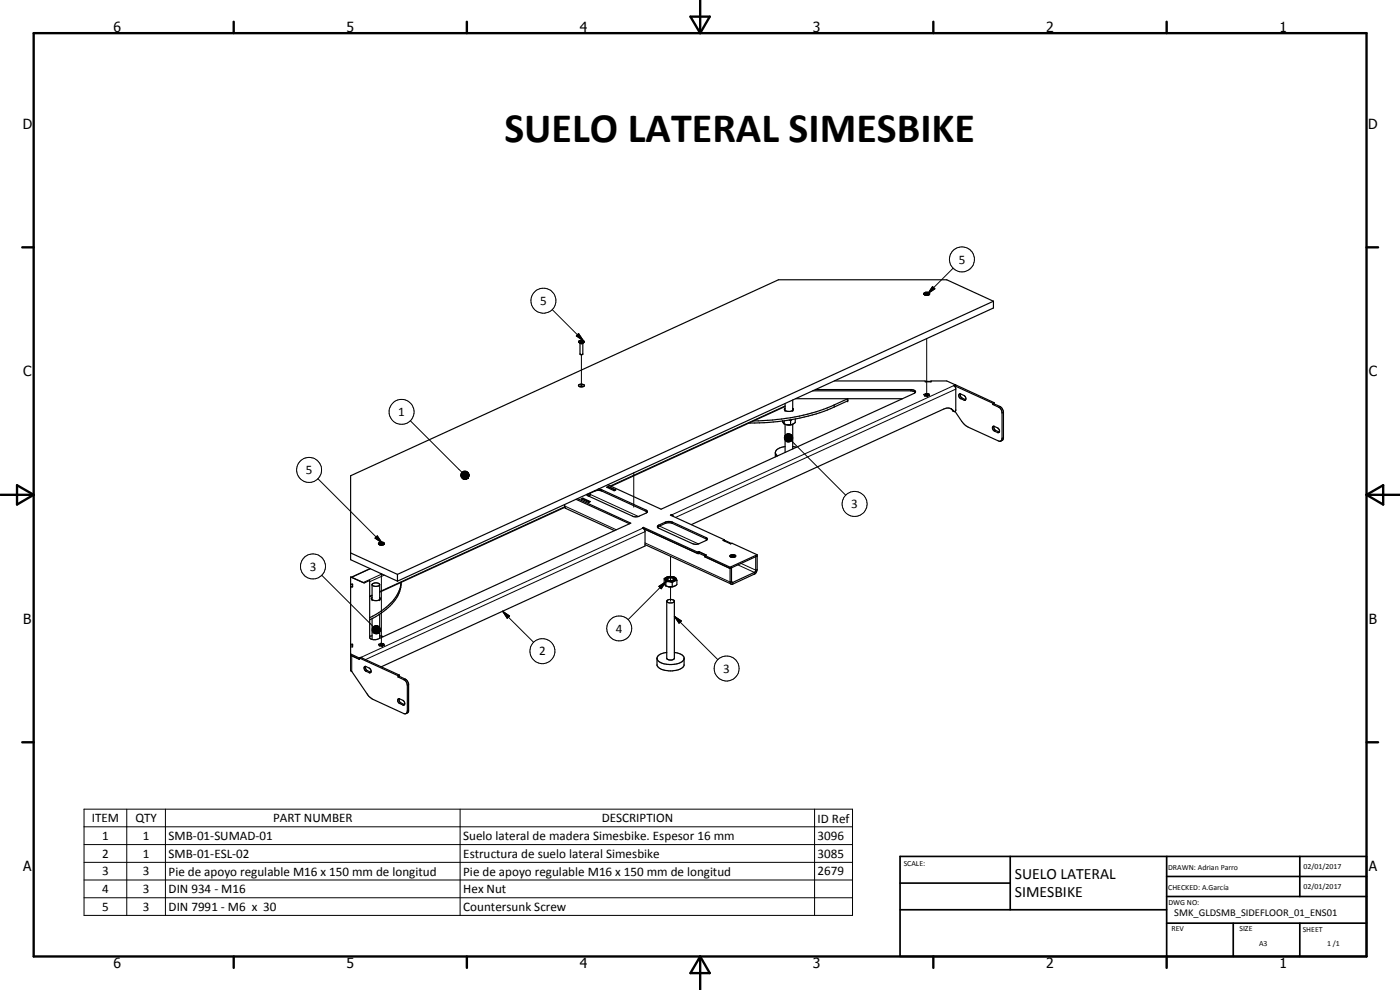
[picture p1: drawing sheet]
<svg xmlns="http://www.w3.org/2000/svg" width="420mm" height="297mm" viewBox="0 0 420 297" stroke-linecap="round" stroke-linejoin="round" font-family="sans-serif">
<g fill="none" stroke="#000" stroke-width=".3">
<path d="M165.7 92.9l9.4 9.3M279.9 86l.7 .7-2.1 1.4zM286 80.5l-7.5 7.6M173.6 100.1l1.5 2.1-2.1-1.4zM174.5 106.4v9.7M254.3 119.7v.6M273.3 116.9v.4M278.1 101.6v16.4M286.2 115.7l-84.6 38.8v.2M286.8 116.8l-84 38.4M288.7 119.4l-.4 .2M289.7 119.9l-.4 .2"/>
<path d="M123.1 126.2l15.5 15.5M225.1 126.8v.1M235.6 121.8l-52.4 24M235.8 130.5l-.3 .5zM235.8 130.5l-.4 .7zM235.8 130.5l-.4 1zM235.8 130.5l-.3 1.2zM235.8 130.5l-.2 1.5zM235.8 130.5l-.1 1.7-.1-.2zM235.8 130.5l.1 1.9-.2-.2zM235.8 130.5l.4 2-.3-.1zM235.8 130.5l.6 2.1-.2-.1z"/>
<path d="M235.8 130.5l.9 2.1h-.3zM235.8 130.5l1.2 2.1h-.3zM235.8 130.5l1.4 2-.2 .1zM235.8 130.5l1.6 1.9-.2 .1zM235.8 130.5l1.8 1.7-.2 .2zM235.8 130.5l2 1.5-.2 .2zM235.8 130.5l2.1 1.2-.1 .3zM235.8 130.5l2.1 .9v.3zM235.8 130.5l2.1 .6v.3zM235.8 130.5l2 .4 .1 .2zM235.8 130.5l1.9 .2 .1 .2zM235.8 130.5h1.7l.2 .2z"/>
<path d="M235.8 130.5l1.5-.2 .2 .2zM235.8 130.5l1.5-.2zM235.8 130.5l1.2-.3zM235.8 130.5l1-.3zM235.8 130.5l.7-.3zM235.8 130.5l.5-.3zM235.8 130.5l.2-.2zM237.6 132.3l16.2 16.3M250.3 121.5v.6M286 123.3l.3 .1M298.8 129.2l-.4 .1M299.8 129.6l-.4 .2"/>
<path d="M300.1 122l-.4 .2M301.1 123.7l-.4 .2M301.1 131.3l-.4 .2M95.4 143.6l19.3 19.3M138.2 142.5l2.2 1-2.1-.7zM138.3 142.8l2.1 .7-2-.4zM138.3 142.3l2.1 1.2-2.2-1zM138.4 142l2 1.5-2.1-1.2zM138.4 143.1l2 .4-1.9-.2zM138.5 143.3l1.9 .2h-1.7zM138.5 141.8l.3-.2 1.6 1.9zM138.5 141.8l1.9 1.7-2-1.5z"/>
<path d="M138.7 143.5h1.7l-1.5 .2zM138.8 141.6l.2-.1 1.4 2zM138.9 143.7l1.5-.2zM139 141.5l.2-.1 1.2 2.1zM139.1 143.8l1.3-.3zM139.2 141.4h.3l.9 2.1zM139.4 143.8l1-.3zM139.5 141.4h.3l.6 2.1zM139.7 143.8l.7-.3zM139.8 141.4h.2l.4 2.1zM139.9 143.8l.5-.3zM140 141.4l.2 .2 .2 1.9z"/>
<path d="M140.2 143.6l.2-.1zM140.2 141.6l.3 .1-.1 1.8zM140.5 141.7l.1 .3-.2 1.5zM140.6 142l.1 .2-.3 1.3zM140.7 143l-.3 .5zM140.7 142.7l-.3 .8zM140.7 142.2l-.3 1.3zM140.8 142.5l-.4 1zM169.4 151.8l15.6 7.2M169.4 152.1l-55.5 25.4M176.6 148.1v.2M177.1 148.6l-.5 .2"/>
<path d="M177.1 148.3l14.5 6.7M178.6 147.2v.1M180.6 146.9v.4M190.2 141.9v10.3M192.9 158.5l-84.5 38.7M193.6 159.5l-83.9 38.4M193.9 153v.4M197.7 157.6v.3M197.9 157.9l11.7 5.3M199.7 156.6v.4M201.7 156.6v.4M96.6 172.6l15.4 15.4"/>
<path d="M111.2 170.6l-5.7 2.6M111.7 178.6l-.8 .3M112.6 161.5l.6-.7 1.5 2.1zM113.2 160.8l1.5 2.1-2.1-1.4zM114.5 172.2v20.8M114.6 172.2l-5.6 2.6M115.3 172.6l-4.4 1.9M193.6 162.9l25.5 11.7 .4-.2M197.7 175.9l2.1-1.4-1.4 2.2zM199.8 174.5l-11.3 11.4M201.2 166.9v7.3M201.2 176.1v4.3"/>
<path d="M211.9 161.3v.4M219.5 174.5l.4 .3v.5M221.4 169.5l5 2.2v.6M222.4 169l4.4 2.1 .4-.2M105.6 196.8v4.7M111.7 188.9l2.1 .9-2.1-.7zM111.7 189.1l2.1 .7-2.1-.4zM111.7 188.6l2.1 1.2-2.1-.9zM111.7 189.4l2.1 .4-1.9-.1zM111.8 188.4l2 1.4-2.1-1.2zM111.9 189.7l1.9 .1-1.7 .1zM111.9 188.1l.2-.1 1.7 1.8z"/>
<path d="M111.9 188.1l1.9 1.7-2-1.4zM112.1 189.9l1.7-.1-1.5 .2zM112.1 188l.2-.2 1.5 2zM112.3 190l1.5-.2zM112.3 187.8l.3-.1 1.2 2.1zM112.6 190.1l1.2-.3zM112.6 187.7h.2l1 2.1zM112.8 190.2l1-.4zM112.8 187.7h.3l.7 2.1zM113.1 190.2l.7-.4zM113.1 187.7l.3 .1 .4 2zM113.3 190.1l.5-.3z"/>
<path d="M113.4 187.8l.2 .1 .2 1.9zM113.6 190l.2-.2zM113.6 187.9l.2 .2v1.7zM113.8 188.1l.2 .2-.2 1.5zM114 188.3l-.2 1.5zM114.1 189.4l-.3 .4zM114.1 188.6l-.3 1.2zM114.1 189.1l-.3 .7zM114.1 188.8l-.3 1zM150.8 183.4l2.1 1.4-.7 .7zM150.8 183.4l9.3 9.3M202.4 184.9l2.1 1.4-.7 .7z"/>
<path d="M202.4 184.9l13 13M110.2 201.2l-.4 .2M111.2 201.7l-.4 .1M120.3 210.9l-.4 .2M121.3 211.4l-.4 .1M121.6 203.8l-.4 .2M122.6 205.5l-.4 .2M122.6 213.1l-.4 .2M25.2 242.8h230.7v31.9h-230.7zM25.2 248.1h230.7M25.2 253.4h230.7M25.2 258.7h230.7"/>
<path d="M38 242.8v31.9M49.6 242.8v31.9M138.1 242.8v31.9M244.5 242.8v31.9M25.2 264h230.7M25.2 269.4h230.7"/>
<circle cx="288.7" cy="77.8" r="3.8"/>
<circle cx="163.1" cy="90.2" r="3.8"/>
<circle cx="120.5" cy="123.6" r="3.8"/>
<circle cx="92.8" cy="141" r="3.7"/>
<circle cx="256.5" cy="151.2" r="3.8"/>
<circle cx="93.9" cy="169.9" r="3.7"/>
<circle cx="162.8" cy="195.4" r="3.8"/>
<circle cx="185.8" cy="188.6" r="3.7"/>
<circle cx="218.1" cy="200.6" r="3.7"/>
</g>
<g fill="none" stroke="#000" stroke-width=".35">
<path d="M277.3 88.1a1.11 1.11 0 0 0 1.6 0M277.3 88l.1 .4M277.4 88.4l1.4 .1M277.4 88.4l.3 .1M278 87.9l-.2 .1 .4 .2 .3-.1-.2-.2M278 87.9v.3M278 87.9h.3M278.3 87.9v.2M278.7 88.4l-1 .1M278.8 88.4l-.2 .1M278.8 88.4h-.1M278.9 88l-.1 .5"/>
<path d="M278.9 88a1.03 1.03 0 0 0-1.7 .2l.2 .2M278.9 88l-.1 .4M298.1 90.4l-14-6.5h-50.5l-128.4 58.8v25.2l14.1 6.5M298.1 90.4l-178.8 81.9M298.1 90.4v2l-178.8 82M173.7 115.5l.1-.1a1.29 1.29 0 0 1 1.6 .3 1.06 1.06 0 0 1-1.8-.1zM173.7 102.5a.92 .92 0 0 1 1.6 .2l-.1 .1M173.7 102.5l.7 .3h.6l.3-.3M173.7 102.5l.1 .3M173.8 102.8l.6 .3 .5-.1M173.8 102.8l.7 .2 .7-.2M174 116l.5-.2 .5 .2"/>
<path d="M174.1 103l.1 3.3M174.2 106.3l.2 .1M174.4 102.3l-.2 .1 .1 .2h.3l.1-.2M174.4 102.3v.3M174.4 102.3l.3 .1M174.7 102.4v.1M174.9 106.3l-.3 .1M174.9 103v3.3h-.7M175.2 102.8l-.3 .2M238.8 119.6h32M243.9 117.3h29.7l1.1 .4M244.7 116.9h28.9a.9 .9 0 0 1 1.1 .8"/>
<path d="M250.4 114.3h27.3v.3h1.7v-.3h4.7l2.7 1.2-.6 .2 .6 .8v6.8l-.3 .2-.9-.8M274.7 117.7l-76.3 35.1-16-7.3M277.5 118.7l.8 .2M277.7 118.4l.6-.1 .2 .2-.5 .2zM277.9 114.6h1.4M279 118.6l-.2-.4-.9-.1-.7 .3 .3 .3M279 118.6l-.7 .3M286.4 115.7l11.6 5.3M286.4 115.7l.4-.2 11.6 5.3M286.4 115.7v.1M288.2 118.2a.79 .79 0 0 0-.5 .8 .79 .79 0 0 0 .6 .6l1.2 .5 .3-.2M288.2 118.2l1.1 .5a1.09 1.09 0 0 1 .5 1.2"/>
<path d="M288.2 118.2a1.14 1.14 0 0 0 .5 1.2l1.1 .5M226.1 126.3a62.4 62.4 0 0 0 23.2-4.3l5.2-2.4-.1 .7-5.1 2.3a57.4 57.4 0 0 1-14.5 3.7M232.7 136l.6 .8M234.8 126.3l-5.5 .5-4.6 .1M234.9 126.3l.5 .9M235.4 127.2l.9 .3M235.4 126.2v1M235.6 123.1a2.08 2.08 0 0 0 2.3 0M235.6 122.5l-.2 .2 .2 .4M235.6 122l-52.3 23.9M235.6 134a2.81 2.81 0 0 0-2.9 1.8v1.3M235.6 121.1v2"/>
<path d="M235.6 127.3v8.5M236 127.4l.3 .1M236.8 126l.5 .2M237.3 127.4l-1 .1M237.3 127.4h.1M237.3 126.2v1.2M237.5 127.4l-1.2 .1M237.6 127.4h-.1M237.7 125.9l-.4 .3M237.9 122.5l.2 .2-.2 .4M237.9 134l1.1 .2M237.9 120v3.1"/>
<path d="M237.9 127.3v7.4M238.7 125.7v1.1l-1.3 .6M285.2 122.6l.3 .1M285.5 122.7l.9 .8M285.6 122.7l-.9-.3-1.5 .3-75.7 34.7M298 121v.4M298 121.4l2.1 1 .5 1 .1 8.1-.3 .8M298 127.9l1.4 .5a.72 .72 0 0 1 .6 .7 .72 .72 0 0 1-.6 .7l-1.4-.9-.2-.3zM298.3 127.9l.1 .9 1.5 .8M298.4 120.8l-.4 .2M298.4 121.2l-.4 .2M298.4 120.8v.4"/>
<path d="M298.4 121.2l1.7 .8 1 1.2v8.1a1.06 1.06 0 0 1-1.4 1l-9.9-4.6-1.2-1.3-2-3M169.4 151.4l.1 .8 .2 .3 14.7 6.7M169.5 152.2l-55.6 25.5M172.9 149.8l16 7.3M173.3 149.6l16 7.4-75.9 34.8a2.01 2.01 0 0 1-2.5-.5v-17.1l-1.6 .7-4.1-1.8v28.1l5.8 8 1 .7 9.2 4.2a.75 .75 0 0 0 1-.8v-8.2l-.8-1.1-1.9-.9M174.9 149.5l2.3 1-.6 .2M174.9 149.5v.1M174.9 149.5l-.5 .2 2.2 1M174.9 149.6l2 1M174.9 149.6l-.3 .2M176.1 148.3v.2M176.1 148.5l14 6.5h1.5l2.7-1.4"/>
<path d="M176.2 148.5l2.6-1.3h1.6l13.8 6.5M176.9 150.6h.1M176.9 150.6l-.3 .1M176.9 148.8l-.1 .1M177.1 148l-.3 .9M179.5 146.7l1.1 .2 13.3 6.1 .4 .6M182.1 146.2l.5-.2 2.2 1-.5 .2zM182.6 146v.1M182.6 146.1l2 1M182.6 146.1l-.4 .2M184.6 147.1h.1M184.6 147.1l-.3 .1"/>
<path d="M193.1 158.2l16.2 7.5M193.1 158.2v.3M193.1 158.2l-.3 .2 .3 .1M193.1 158.5l.1 .2M193.2 158.7l16.1 7.3M193.2 158.7l16.3 7.5v-.3M193.2 158.7l.4 .6v4.5l-79.2 36.3M197.3 158.2l2.6-1.3h1.6l10.7 5M197.4 157.8l2.3-1.2 1.6-.1 10.6 4.8a.45 .45 0 0 1 .4 .4 .45 .45 0 0 1-.4 .5l-2.3 1h-1.5l-10.6-4.8-.2-.2zM201.5 154.4l-.3 .2 16.2 7.4M201.5 154.4l.6 .5M201.5 154.4v.3"/>
<path d="M105.2 175.3h.6v.8h-.6M105.2 175.4h.6M105.2 165.9l14.1 6.4M105.5 173.2l3.5 1.6M111.1 170.6l-5.7 2.6M111.7 179.3a.55 .55 0 0 0-.1 .7 .55 .55 0 0 0 .7 .2 1.42 1.42 0 0 0 1.8-.7l-.2-.2M111.7 178.7l-.8 .4M111.7 175.5a1.62 1.62 0 0 0 2.2 0M111.7 180v-4.6a1.53 1.53 0 0 1 2.2 0v4.6M113.7 162.9l.1 .4M113.8 163.3l.1 .1M113.8 163.3l.2 .2"/>
<path d="M114 163.5h.9M114.4 162.9l-.2 .2h.6l-.1-.2M114.4 162.9v.2M114.4 162.9h.3M114.7 162.9v.2M115.2 163.3l-1.3 .1M115.2 163.3l-.2 .2M115.3 163.1l-.5 .3-1.1-.3M115.3 162.9v.3l-.4 .3M115.3 162.9a.99 .99 0 0 0-1.7 .3l.3 .2M115.3 162.9l-.1 .4M119.3 172.3v2.1"/>
<path d="M120.3 174.8a11.9 11.9 0 0 1-5.8 8.5l-3.6 2M120.4 174.8a11.6 11.6 0 0 1-6 9.2l-3.5 2M193.6 163.4l25.9 11.9M199.3 173.7v1.2l.5 .9M199.3 173.7l.5 .8M199.8 175.8l.8 .2M199.8 174.5h1.2l.7 .3M199.8 174.5v1.3M199.9 173.3l-.6 .4M200.4 173.1l.9-.1 1.1 .2M200.4 173.1l-.4 .2M200.4 176h.1"/>
<path d="M200.5 176h1.5M200.5 173.1h-.1M200.6 174.2a.46 .46 0 0 1-.5-.5 .46 .46 0 0 1 .5-.4 1.14 1.14 0 0 1 1.7 .6l-.4 .3M201.7 176h.3M201.7 176l-.2 .1M201.7 174.8v1.2M201.9 174.1l-.2 .1M202 173.1h.3M202.1 174a.46 .46 0 0 0 0-.6 .46 .46 0 0 0-.6 0h-.9l-.3 .5 .6 .3h1M202.1 176h-.1M202.3 173.1l.5 .4 .3 .7M202.4 173.2a.63 .63 0 0 1 .4 .8 .63 .63 0 0 1-.8 .4h-1.2a.78 .78 0 0 1-.8-.2 .78 .78 0 0 1-.2-.8l.2-.1"/>
<path d="M203.1 174.2v1.2l-1.1 .6M203.1 174.2l-1.4 .6M209.3 165.7v.3M209.5 165.9l-.2 .1M209.5 165.9l.5-.2 1.9 .9M209.5 165.9l2 .9M209.8 165.5l2.2 1-.4 .2M209.8 165.5v.3M209.8 165.5l-.5 .2M211.5 166.8h.1M211.5 167l7.6 3.6M211.5 166.8v.2"/>
<path d="M211.5 167h.1M211.6 166.7v.4l7.5 3.5M211.6 166.7l7.5 3.5M217.3 162.3l.3-.1 1.9 .9M217.4 162l-.4 .1 2.3 1.1 .4-.2 7.5 3.5M217.4 162v.3M219.1 170.6l8.1-3.8-.4 .2v4.1l-.2 .5-6.7 3.2-.4-.3v-4.2zM219.1 167l.5-.2 1.1 .2M219.1 167l.8 .3 .6-.2M219.1 167l-.1-.2a1.06 1.06 0 0 1 1.8 .1l-.3 .2M219.4 167.1l.5-.2 .6 .2M227.2 166.5v4.4l-.4 1.1-7.1 3.3-.4-.2-.2-.5v-4.4"/>
<path d="M227.2 166.5l-8.1 3.7M105.2 196.6l2.7 1.2M105.2 196.2l2.7 1.2M105.2 193.3h.6v.8h-.6M105.2 193.5h.6M105.6 196.8l2.3 1M107.9 197.4v.4M107.9 197.8h.1M107.9 197.4l.4-.1 11.6 5.3M107.9 197.4l11.6 5.3M108.4 197.2l-.5 .2M108.4 197.2l.3 .2"/>
<path d="M108.4 197.2v.1M109.7 199.9l.1 .9 1.5 .9M111.7 185.6v6.3M111.7 190.8l-.8 .1M113.8 193.7l.9 .1M113.9 184.3v7.2M113.9 190.8l1.1 .2M114.1 193.3h.8a.4 .4 0 0 1-.4 .3 .4 .4 0 0 1-.4-.3zM115.3 193.5l-.2-.4-.9-.1-.6 .3 .2 .4M115.3 193.5l-.6 .3M197.2 197.6a2.78 2.78 0 0 0 2.9 1.7 5.3 5.3 0 0 0 5.2-1.4v-.3M200.1 180.4l.8 .5 1-.1 .5-.4"/>
<path d="M200.1 195.7a3 3 0 0 0-2.9 1.7v2.2a3.8 3.8 0 0 0 3.5 1.7 5.2 5.2 0 0 0 4.5-1.4l.1-2.5a3 3 0 0 0-2.9-1.7M200.3 180.1l1.3-.2 .8 .4v17.2a1.5 1.5 0 0 1-2.3 0v-17.2zM109.3 200.1l.4-.2 1.1 .5a.72 .72 0 0 1 .6 .7 .72 .72 0 0 1-.6 .7l-1-.4a1.09 1.09 0 0 1-.5-1.3zM119.4 209.8l.4-.2 1.1 .5a.71 .71 0 0 1 .6 .7 .71 .71 0 0 1-.6 .7l-1.2-.6-.3-.4zM119.5 202.7v.4M119.8 209.7a1.02 1.02 0 0 0 .5 1.2l1.1 .5M119.9 202.6v.3M119.9 202.6l-.4 .1M119.9 202.9l-.4 .2M119.9 202.9l1.9 1 .8 1.1v8.4l-.2 .5-.6 .2"/>
</g>
<g fill="#000">
<circle cx="278.3" cy="118.9" r=".18"/>
<circle cx="286.8" cy="115.5" r=".18"/>
<circle cx="234.9" cy="126.3" r=".18"/>
<circle cx="235.6" cy="123.1" r=".18"/>
<circle cx="237.9" cy="123.1" r=".18"/>
<circle cx="254.4" cy="120.3" r=".18"/>
<circle cx="105.2" cy="176.1" r=".18"/>
<circle cx="111.7" cy="179.9" r=".18"/>
<circle cx="113.9" cy="179.9" r=".18"/>
<circle cx="114.7" cy="193.8" r=".18"/>
</g>
<g fill="none" stroke="#000" stroke-width=".71">
<path d="M10.1 9.9h400v277.1h-400zM70.1 6.5v3.4M140.1 6.5v3.4M207.2 5h5.8l-2.9 4.9zM210.1 0v9.9M280.1 6.5v3.4M350.1 6.5v3.4M6.7 74.2h3.4M410.1 74.2h3.5M.1 148.5h10M5.1 145.6l5 2.9-5 2.9zM410.1 148.5h10"/>
<path d="M410.1 148.5l5-2.9v5.8zM6.7 222.7h3.4M410.1 222.7h3.5M70.1 287v3.4M140.1 287v3.4M210.1 287v10M210.1 287l2.9 5h-5.8zM280.1 287v3.4M350.1 287v3.4"/>
</g>
<path d="M270.1 257h140v30h-140zM303.2 257v16M350.1 257v30M390.1 257v12M270.1 265h33.1M270.1 273h80M350.1 277h60M350.1 269h60M350.1 263h60M370.1 277v10M390.1 277v10" fill="none" stroke="#000" stroke-width=".51"/>
<g fill="#000">
<path d="M279.9 86l.7 .7-2.1 1.4zM173.6 100.1l1.5 2.1-2.1-1.4zM235.8 130.5l-.3 .5zM235.8 130.5l-.4 .7zM235.8 130.5l-.4 1zM235.8 130.5l-.3 1.2zM235.8 130.5l-.2 1.5zM235.8 130.5l-.1 1.7-.1-.2zM235.8 130.5l.1 1.9-.2-.2zM235.8 130.5l.6 2.1-.2-.1zM235.8 130.5l.9 2.1h-.3zM235.8 130.5l1.2 2.1h-.3z"/>
<path d="M235.8 130.5l1.4 2-.2 .1zM235.8 130.5l1.6 1.9-.2 .1zM235.8 130.5l1.8 1.7-.2 .2zM235.8 130.5l2 1.5-.2 .2zM235.8 130.5l2.1 1.2-.1 .3zM235.8 130.5l2.1 .9v.3zM235.8 130.5l2.1 .6v.3zM235.8 130.5l2 .4 .1 .2zM235.8 130.5h1.7l.2 .2zM235.8 130.5l1.5-.2 .2 .2zM235.8 130.5l1.5-.2zM235.8 130.5l1.2-.3z"/>
<path d="M235.8 130.5l1-.3zM235.8 130.5l.7-.3zM235.8 130.5l.5-.3zM235.8 130.5l.2-.2zM140.7 143l-.3 .5zM140.7 142.7l-.3 .8zM140.8 142.5l-.4 1zM140.7 142.2l-.3 1.3zM140.6 142l.1 .2-.3 1.3zM140.5 141.7l.1 .3-.2 1.5zM140.2 141.6l.3 .1-.1 1.8zM139.8 141.4h.2l.4 2.1z"/>
<path d="M139.5 141.4h.3l.6 2.1zM139.2 141.4h.3l.9 2.1zM139 141.5l.2-.1 1.2 2.1zM138.8 141.6l.2-.1 1.4 2zM138.5 141.8l.3-.2 1.6 1.9zM138.5 141.8l1.9 1.7-2-1.5zM138.4 142l2 1.5-2.1-1.2zM138.3 142.3l2.1 1.2-2.2-1zM138.2 142.5l2.2 1-2.1-.7zM138.3 142.8l2.1 .7-2-.4zM138.5 143.3l1.9 .2h-1.7zM138.7 143.5h1.7l-1.5 .2z"/>
<path d="M138.9 143.7l1.5-.2zM139.1 143.8l1.3-.3zM139.4 143.8l1-.3zM139.7 143.8l.7-.3zM139.9 143.8l.5-.3zM140.2 143.6l.2-.1zM113.2 160.8l1.5 2.1-2.1-1.4zM197.7 175.9l2.1-1.4-1.4 2.2zM114.1 189.4l-.3 .4zM114.1 189.1l-.3 .7zM114.1 188.8l-.3 1zM114.1 188.6l-.3 1.2z"/>
<path d="M114 188.3l-.2 1.5zM113.8 188.1l.2 .2-.2 1.5zM113.6 187.9l.2 .2v1.7zM113.1 187.7l.3 .1 .4 2zM112.8 187.7h.3l.7 2.1zM112.6 187.7h.2l1 2.1zM112.3 187.8l.3-.1 1.2 2.1zM112.1 188l.2-.2 1.5 2zM111.9 188.1l.2-.1 1.7 1.8zM111.9 188.1l1.9 1.7-2-1.4zM111.8 188.4l2 1.4-2.1-1.2zM111.7 188.6l2.1 1.2-2.1-.9z"/>
<path d="M111.7 188.9l2.1 .9-2.1-.7zM111.7 189.1l2.1 .7-2.1-.4zM111.9 189.7l1.9 .1-1.7 .1zM112.1 189.9l1.7-.1-1.5 .2zM112.3 190l1.5-.2zM112.6 190.1l1.2-.3zM112.8 190.2l1-.4zM113.1 190.2l.7-.4zM113.3 190.1l.5-.3zM113.6 190l.2-.2zM150.8 183.4l2.1 1.4-.7 .7zM202.4 184.9l2.1 1.4-.7 .7z"/>
</g>
<path d="M235.8 130.7h2M236 130.5v2M138.4 143.3h2M140.2 141.4v2.1M113.6 187.8v2" fill="none" stroke="#000" stroke-width=".38"/>
<path d="M111.7 189.6h2.1" fill="none" stroke="#000" stroke-width=".42"/>
<text font-size="12.6" x="151.4" y="42.6">SUELO LATERAL SIMESBIKE</text>
<g font-size="4.7">
<text x="304.6" y="263.8">SUELO LATERAL</text>
<text x="304.6" y="269.2">SIMESBIKE</text>
</g>
<g font-size="4.2">
<text x="34" y="9.6">6</text>
<text x="104" y="9.6">5</text>
<text x="174" y="9.6">4</text>
<text x="244" y="9.6">3</text>
<text x="314" y="9.6">2</text>
<text x="384" y="9.6">1</text>
<text x="6.8" y="38.7">D</text>
<text x="410.6" y="38.7">D</text>
<text x="7" y="112.9">C</text>
<text x="410.8" y="112.9">C</text>
<text x="7" y="187.1">B</text>
<text x="410.8" y="187.1">B</text>
<text x="7" y="261.4">A</text>
<text x="410.8" y="261.4">A</text>
<text x="34" y="290.4">6</text>
<text x="104" y="290.4">5</text>
<text x="174" y="290.4">4</text>
<text x="244" y="290.4">3</text>
<text x="314" y="290.4">2</text>
<text x="384" y="290.4">1</text>
</g>
<g font-size="3.9">
<text x="287.7" y="79.1">5</text>
<text x="162.1" y="91.5">5</text>
<text x="119.5" y="124.9">1</text>
<text x="91.8" y="142.3">5</text>
<text x="255.5" y="152.5">3</text>
<text x="93" y="171.2">3</text>
<text x="184.9" y="189.8">4</text>
<text x="161.8" y="196.6">2</text>
<text x="217.1" y="201.8">3</text>
<text x="27.5" y="246.7">ITEM</text>
<text x="40.6" y="246.7">QTY</text>
<text x="81.9" y="246.7">PART NUMBER</text>
<text x="180.6" y="246.7">DESCRIPTION</text>
<text x="245.4" y="246.8">ID Ref</text>
<text x="30.6" y="252">1</text>
<text x="30.6" y="257.3">2</text>
<text x="42.9" y="252">1</text>
<text x="42.9" y="257.3">1</text>
<text x="50.6" y="252">SMB-01-SUMAD-01</text>
<text x="50.6" y="257.3">SMB-01-ESL-02</text>
<text x="139" y="252.1">Suelo lateral de madera Simesbike. Espesor 16 mm</text>
<text x="139" y="257.4">Estructura de suelo lateral Simesbike</text>
<text x="245.4" y="252">3096</text>
<text x="245.4" y="257.3">3085</text>
<text x="30.6" y="262.6">3</text>
<text x="42.9" y="262.6">3</text>
<text x="50.6" y="262.7">Pie de apoyo regulable M16 x 150 mm de longitud</text>
<text x="139" y="262.7">Pie de apoyo regulable M16 x 150 mm de longitud</text>
<text x="245.4" y="262.6">2679</text>
<text x="30.6" y="268">4</text>
<text x="42.9" y="268">3</text>
<text x="50.6" y="268">DIN 934 - M16</text>
<text x="139" y="268">Hex Nut</text>
<text x="30.6" y="273.3">5</text>
<text x="42.9" y="273.3">3</text>
<text x="50.6" y="273.3">DIN 7991 - M6 x 30</text>
<text x="139" y="273.3">Countersunk Screw</text>
</g>
<text font-size="3.1" x="352.4" y="275">SMK_GLDSMB_SIDEFLOOR_01_ENS01</text>
<g font-size="2.4">
<text x="271.2" y="259.7">SCALE:</text>
<text x="350.6" y="261">DRAWN: Adrian Parro</text>
<text x="391.2" y="260.6">02/01/2017</text>
<text x="350.6" y="267.1">CHECKED: A.García</text>
<text x="391.2" y="266.7">02/01/2017</text>
<text x="350.6" y="271.4">DWG NO:</text>
<text x="351.6" y="279.3">REV</text>
<text x="372" y="279.4">SIZE</text>
<text x="391" y="279.6">SHEET</text>
<text x="377.9" y="283.8">A3</text>
<text x="398.3" y="283.8">1 /1</text>
</g>
</svg>
